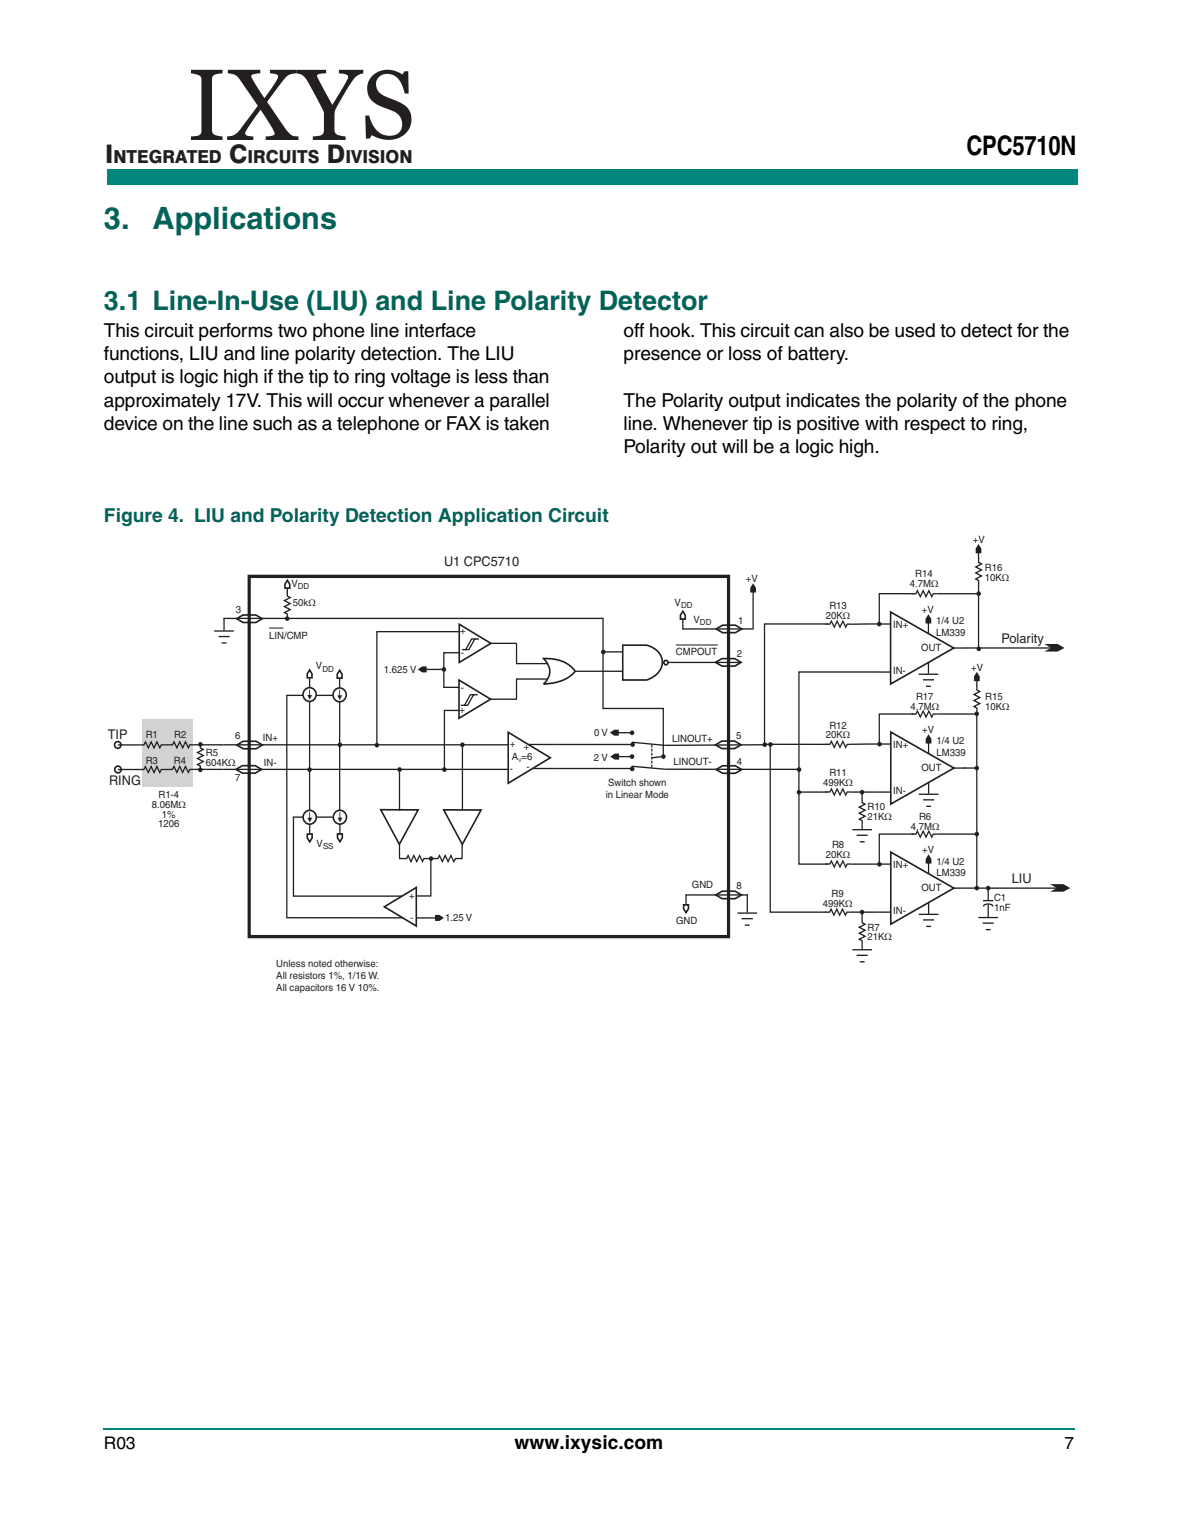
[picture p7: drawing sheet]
<svg xmlns="http://www.w3.org/2000/svg" width="216mm" height="279mm" viewBox="0 0 216 279" stroke-linecap="round" stroke-linejoin="round" font-family="sans-serif">
<path d="M19.6 31h177.8v2.9h-177.8z" fill="#00867c"/>
<g fill="#231f20">
<path d="M35 12.8h5.8v.6h-.2a1.48 1.48 0 0 0-1.7 1v9.5a1.24 1.24 0 0 0 1.4 1.1h.5v.6h-5.8v-.6h.2a1.69 1.69 0 0 0 1.7-.6v-9.8a.95 .95 0 0 0-1-1l-.9-.2z"/>
<path d="M41.8 12.8h5.9v.6l-1.1 .2-.5 .2a3.4 3.4 0 0 0 .9 1.9l1.5 2.3 2.3-3.4a.6 .6 0 0 0 0-.9l-1.3-.3v-.6h4.8v.6a2.74 2.74 0 0 0-2.5 1.5l-2.9 3.8 .5 .7a37.3 37.3 0 0 0 3.9 5.3l.6 .2 .8 .1v.6h-6v-.6l.9-.1a.58 .58 0 0 0 .7-.5l-.5-1.2-2-3.1-1.2 1.6a6.7 6.7 0 0 0-1.6 2.9l.4 .3 1 .1v.6h-4.8v-.6a2.97 2.97 0 0 0 2.8-1.8l2.8-3.8-2.7-4.1a2.92 2.92 0 0 0-2.1-1.8l-.6-.1z"/>
<path d="M54.3 12.8h5.5v.6l-1.1 .1a.49 .49 0 0 0-.6 .3 .49 .49 0 0 0 .2 .6l2.6 4.8 2.7-4.6a.7 .7 0 0 0 .1-.8 .7 .7 0 0 0-.8-.3l-.8-.1v-.6h4.5v.6l-.9 .3a4.6 4.6 0 0 0-1.9 2.2l-1.4 2.5a4.6 4.6 0 0 0-1.1 2.9v2.5a1.11 1.11 0 0 0 1.3 1.1l.7 .1v.6h-6v-.6a2.55 2.55 0 0 0 1.9-.6l.2-.5-.1-3.3-2.5-4.9a3.4 3.4 0 0 0-2-2.2l-.5-.1z"/>
<path d="M68.1 14a4.3 4.3 0 0 1 5.7-.4l.3-.5h.7l.1 4h-.7l-.1-.3a4 4 0 0 0-2.5-3.2 2.07 2.07 0 0 0-2.6 1.3 2.07 2.07 0 0 0 1.4 2.6 13.3 13.3 0 0 1 4.3 2.2 3.6 3.6 0 0 1 .3 3.8 3.6 3.6 0 0 1-3.2 2.1 6 6 0 0 1-3.7-.8l-.3 .6h-.7l-.2-4.2h.8a4.4 4.4 0 0 0 3.3 3.7 2.21 2.21 0 0 0 2.4-1 2.21 2.21 0 0 0-.1-2.6 5.6 5.6 0 0 0-2.9-1.6 3.8 3.8 0 0 1-3.1-3.6l.2-1z"/>
</g>
<path d="M18.9 261.7h.1v.3h-.1z" fill="#008578"/>
<path d="M19 261.8h178" fill="none" stroke="#008578" stroke-width=".36"/>
<path d="M19.7 97.9h176.4v84h-176.4z" fill="#fff"/>
<path d="M26.1 131.7h9.3v12.4h-9.3z" fill="#d1d2d4"/>
<g fill="#231f20">
<circle cx="161.1" cy="114.3" r=".42"/>
<circle cx="179.4" cy="118.9" r=".42"/>
<circle cx="179.4" cy="108.8" r=".42"/>
<circle cx="161.2" cy="136.3" r=".42"/>
<circle cx="179" cy="152.8" r=".42"/>
<circle cx="179" cy="140.7" r=".42"/>
<circle cx="179" cy="130.8" r=".42"/>
<circle cx="158" cy="145.1" r=".42"/>
<circle cx="179" cy="162.7" r=".42"/>
<circle cx="158" cy="167.1" r=".42"/>
<circle cx="146.4" cy="145.1" r=".42"/>
<circle cx="140.2" cy="136.4" r=".42"/>
<circle cx="146.4" cy="141" r=".42"/>
<circle cx="141.2" cy="136.4" r=".42"/>
<circle cx="161.2" cy="158.3" r=".42"/>
</g>
<path d="M138 107.7v7.5M151.7 136.4l-13.2 .1M140.1 141h6.3v4.1h5.2" fill="none" stroke="#231f20" stroke-width=".24"/>
<path d="M138 106.9l.6 .8v.9h-1.1v-.9z" fill-rule="evenodd" fill="#231f20"/>
<path d="M179.3 100.5v1.7" fill="none" stroke="#231f20" stroke-width=".24"/>
<path d="M179.3 99.7l.6 .8v.9h-1.1v-.9z" fill-rule="evenodd" fill="#231f20"/>
<path d="M171.7 108.8h7.7M141.2 136.3v30.8h10.2M167.5 130.8h-6.3v5.6M171.7 130.8h7.3M146.4 145.2v13.1h5.3M158 145.1v1.1M137 163.8v1.1M176.9 162.7h17" fill="none" stroke="#231f20" stroke-width=".24"/>
<path d="M192.5 162h2.4l1.2 .7-1.2 .7h-2.4l1.2-.7z" fill-rule="evenodd" fill="#231f20"/>
<path d="M176.8 118.7h16" fill="none" stroke="#231f20" stroke-width=".24"/>
<path d="M191.4 118h2.4l1.3 .7-1.3 .7h-2.4l1.3-.7z" fill-rule="evenodd" fill="#231f20"/>
<path d="M151.7 114.3h-11.6v22.2M161.2 114.3l-5.3 .1M179.3 107v11.7M21.6 136.5h4M161.2 123.1h-14.8v17.8M179 130.4v32.3M35.4 141h5.6M155.9 145.1h5.3M167.5 152.8h-6.3v5.5h-5.3M171.7 152.8h7.3M176.7 140.7h2.3M158 167.1v1.1" fill="none" stroke="#231f20" stroke-width=".24"/>
<circle cx="21.6" cy="136.5" r=".6" fill="none" stroke="#231f20" stroke-width=".3"/>
<g fill="#231f20">
<circle cx="36.7" cy="141" r=".42"/>
<circle cx="36.7" cy="136.4" r=".42"/>
</g>
<path d="M41 113.3h69.5v16.5h11.1v8.8l-2.1 .2M36.7 136.2v.8l.6 .3-1.1 .6 1.1 .5-1.1 .6 1.1 .5-1.1 .6 .5 .3v.6M61 127.4h-8.4v40.7l21.2 .1M115.8 136l6 .6M53.7 149.7h7.3M115.7 140.4l6.1 .5" fill="none" stroke="#231f20" stroke-width=".24"/>
<path d="M119.5 136.4v4.4" fill="none" stroke="#231f20" stroke-width=".24" stroke-dasharray=".5 .2" stroke-linecap="butt"/>
<path d="M45.7 105.6h87.8v66h-87.8z" fill="none" stroke="#231f20" stroke-width=".6"/>
<g fill="none" stroke="#231f20" stroke-width=".3">
<path d="M114.1 118.2h4.4a3.2 3.2 0 0 1 2.7 4.2 4.2 4.2 0 0 1-2.7 2.2h-4.4zM93.1 134.2l7.8 4.6-7.8 4.7zM99.6 120.7a6.4 6.4 0 0 1 5.8 2.3 7.4 7.4 0 0 1-5.8 2.3 2.96 2.96 0 0 0 0-4.6zM69.8 148.3l6.8 .1-3.4 6.3zM70.4 166.1l5.9-3.5v7.1z"/>
<circle cx="122.1" cy="121.4" r=".4"/>
</g>
<circle cx="56.8" cy="149.7" r="1.24" fill="#fff"/>
<circle cx="56.8" cy="149.7" r="1.24" fill="none" stroke="#231f20" stroke-width=".3"/>
<path d="M56.7 148.8h.1v1h.4l-.4 .8 .4-.8-.4 .8-.5-.8h.4z" fill="#231f20"/>
<circle cx="62.3" cy="149.7" r="1.24" fill="none" stroke="#231f20" stroke-width=".3"/>
<path d="M62.2 148.8h.2v1h.3l-.4 .8 .4-.8-.4 .8-.4-.8h.3z" fill="#231f20"/>
<circle cx="62.2" cy="127.3" r="1.24" fill="none" stroke="#231f20" stroke-width=".3"/>
<path d="M62.2 126.4h.1v1h.4l-.5 .8 .5-.8-.5 .8-.4-.8h.4z" fill="#231f20"/>
<circle cx="56.7" cy="127.2" r="1.24" fill="#fff"/>
<circle cx="56.7" cy="127.2" r="1.24" fill="none" stroke="#231f20" stroke-width=".3"/>
<path d="M56.7 126.3h.1v1h.4l-.5 .8 .5-.8-.5 .8-.4-.8h.4z" fill="#231f20"/>
<path d="M43.4 113.4l1.1-.7h2.4l1.2 .7-1.2 .6h-2.4zM84.2 114.4l5.8 3.5-5.8 3.5zM131.2 115.2l1.2-.7h2.4l1.2 .7-1.2 .7h-2.4zM43.4 136.5l1.2-.7h2.3l1.2 .7-1.2 .7h-2.3zM84.1 124.6l5.8 3.5-5.8 3.5zM131.1 136.5l1.2-.7h2.4l1.1 .7-1.1 .7h-2.4zM131.1 121.4l1.2-.7h2.4l1.1 .7-1.1 .6h-2.4zM43.3 141l1.1-.7h2.4l1.2 .7-1.2 .7h-2.4zM131.2 141l1.2-.7h2.4l1.2 .7-1.2 .7h-2.4z" fill="none" stroke="#231f20" stroke-width=".3"/>
<path d="M110.7 119.4h3.4M87 127.3h-.8l-1.1 1.9h-.6M87.6 127.3h-.8l-1.1 1.9h-.7M105.5 123h8.6M122.5 121.4h13" fill="none" stroke="#231f20" stroke-width=".24"/>
<g fill="#231f20">
<circle cx="110.6" cy="119.4" r=".42"/>
<circle cx="115.8" cy="134.3" r=".42"/>
<circle cx="121.6" cy="138.6" r=".42"/>
<circle cx="81.4" cy="122.6" r=".42"/>
<circle cx="115.9" cy="140.9" r=".42"/>
<circle cx="115.8" cy="138.6" r=".42"/>
<circle cx="115.9" cy="136.4" r=".42"/>
<circle cx="81.4" cy="141" r=".42"/>
<circle cx="79" cy="157.3" r=".42"/>
<circle cx="73.2" cy="141" r=".42"/>
<circle cx="62.3" cy="136.4" r=".42"/>
<circle cx="56.7" cy="141" r=".42"/>
<circle cx="84.8" cy="136.4" r=".42"/>
<circle cx="69.1" cy="136.5" r=".42"/>
</g>
<g fill="none" stroke="#231f20" stroke-width=".24">
<path d="M84.2 119.6h-2.9v6.3h2.9M84.3 115.7h-15.2v20.6M90 117.9h4.7v3.7h5.6M125.1 113.4v1.8h13M41 136.5h52.2M56.7 124.2v1.8M62.2 124.2v1.8M77.4 122.6h4M84.2 130.2h-2.8v10.7M96.8 136.4h4.8M100.3 124.4h-5.6v3.7h-4.8M138.5 136.5l-16.7 .1"/>
<path d="M41 141h52.1M56.8 151v1.8M62.3 151v1.8M97.8 140.8h3.8M121.8 140.9l18.3 .1"/>
</g>
<path d="M125.1 112l.5 .7v.7h-.9v-.7zM56.7 122.8l.5 .7v.7h-.9v-.7zM62.2 122.8l.5 .7v.7h-.9v-.7zM56.3 152.8h.9v.7l-.4 .7-.5-.7zM61.9 152.8h.8v.7l-.4 .7-.4-.7z" fill="none" stroke="#231f20" stroke-width=".3"/>
<path d="M76.6 122.6l.8-.5h.8v1.1h-.8z" fill-rule="evenodd" fill="#231f20"/>
<path d="M76.3 168.2h4.2" fill="none" stroke="#231f20" stroke-width=".24"/>
<path d="M79.7 167.6h.8l.9 .6-.9 .5h-.8z" fill-rule="evenodd" fill="#231f20"/>
<path d="M112.7 138.6h3.1" fill="none" stroke="#231f20" stroke-width=".24"/>
<path d="M111.8 138.6l.9-.5h.8v1.1h-.8z" fill-rule="evenodd" fill="#231f20"/>
<path d="M112.6 134.2h3.2" fill="none" stroke="#231f20" stroke-width=".24"/>
<path d="M111.8 134.2l.8-.5h.8v1.1h-.8z" fill-rule="evenodd" fill="#231f20"/>
<g fill="none" stroke="#231f20" stroke-width=".24">
<path d="M52.7 108.4v.8l.5 .3-1.1 .5 1.1 .6-1.1 .5 1.1 .6-1.1 .5 .6 .3v.7M52.7 107.8v.8M56.7 128.5v20M62.2 128.6v19.8M84.8 136.5v12M101.6 136.4h14.2M53.8 149.6v14.6h20M73.2 154.7v2.6M73.2 140.8v7.7M79 157.3v6.9M84.7 154.7v2.6h-1.2l-.3 .5-.6-1.1-.5 1.1-.5-1.1-.5 1.1-.6-1.1-.2 .6h-2.6l-.3 .5-.5-1.1-.5 1.1-.5-1.1-.6 1.1-.5-1.1-.3 .6h-1.4M101.6 140.8h14.2"/>
<path d="M76.4 164.2h2.6M137 164h-11.3v1.8"/>
</g>
<path d="M52.7 106.3l.4 .7v.8h-.9v-.8zM81.3 148.4h6.9l-3.5 6.3zM125.3 165.8h.9v.7l-.5 .7-.4-.7zM131.2 164l1.2-.7h2.3l1.2 .7-1.2 .7h-2.3z" fill="none" stroke="#231f20" stroke-width=".3"/>
<circle cx="52.6" cy="113.3" r=".42" fill="#231f20"/>
<path d="M39.3 115.6h3.6M40 116.6h2.1M40.6 117.8h.9M41.1 113.2v2.3M87.2 117.1h-.8l-1 1.9h-.7M87.8 117.1h-.8l-1.1 1.9h-.6M41 136.5h-6.2l-.3 .5-.5-1.1-.5 1.1-.6-1.1-.5 1.1-.5-1.1-.3 .6h-2l-.3 .5-.5-1.1-.6 1.1-.5-1.1-.5 1.1-.5-1.1-.3 .6h-.8M21.6 141h4M35.4 141h-.6l-.3 .5-.5-1.1-.5 1.1-.6-1.1-.5 1.1-.5-1.1-.3 .6h-2l-.3 .5-.5-1.1-.6 1.1-.5-1.1-.5 1.1-.5-1.1-.3 .6h-.8" fill="none" stroke="#231f20" stroke-width=".24"/>
<circle cx="21.6" cy="141" r=".6" fill="none" stroke="#231f20" stroke-width=".3"/>
<path d="M167.1 108.6l.7 .1 .3-.7 .6 1.1 .5-1.1 .5 1.1 .5-1.1 .6 1.1 .2-.4h.7v.2h-.6l-.3 .7-.6-1.1-.5 1.1-.5-1.1-.5 1.1-.6-1.1-.2 .4h-.8z" fill="#231f20"/>
<path d="M179.3 102.2l.1 .8 .5 .3-1.1 .6 1.1 .5-1.1 .6 1.1 .5-1.1 .6 .6 .3v.6M179 125.6v.8l.6 .3-1.1 .5 1.1 .6-1.1 .5 1.1 .6-1.1 .5 .5 .3v.7" fill="none" stroke="#231f20" stroke-width=".24"/>
<g fill="#231f20">
<path d="M151.2 167h.8l.3-.7 .5 1.1 .6-1.1 .5 1.1 .5-1.1 .5 1.1 .2-.4h.7v.2h-.5l-.4 .7-.5-1.1-.5 1.1-.5-1.1-.6 1.1-.5-1.1-.2 .4h-.9z"/>
<path d="M151.3 114.2h.7l.4-.7 .5 1.1 .5-1.1 .6 1.1 .5-1.1 .5 1.1 .2-.4h.7v.3h-.6l-.3 .7-.5-1.1-.5 1.1-.6-1.1-.5 1.1-.5-1.1-.2 .4h-.9z"/>
<path d="M151.3 136.2l.7 .1 .4-.7 .5 1.1 .5-1.1 .6 1.1 .5-1.1 .5 1.1 .2-.4h.7v.2h-.6l-.3 .7-.5-1.1-.5 1.1-.6-1.1-.5 1.1-.5-1.1-.2 .4h-.9z"/>
<path d="M151.3 145h.7l.4-.7 .5 1.1 .5-1.1 .6 1.1 .5-1.1 .5 1.1 .2-.4h.7v.2h-.6l-.3 .7-.5-1.1-.5 1.1-.6-1.1-.5 1.1-.5-1.1-.2 .4h-.9z"/>
<path d="M151.3 158.2h.7l.4-.7 .5 1.1 .5-1.1 .6 1.1 .5-1.1 .5 1.1 .2-.4h.7v.2h-.6l-.3 .7-.5-1.1-.5 1.1-.6-1.1-.5 1.1-.5-1.1-.2 .4h-.9z"/>
</g>
<path d="M179 124v1.7M135.2 167.3h3.6M135.9 168.3h2.1M136.5 169.5h.9M137 164.9v2.3" fill="none" stroke="#231f20" stroke-width=".24"/>
<path d="M179 123.1l.6 .8v.9h-1.1v-.9z" fill-rule="evenodd" fill="#231f20"/>
<g fill="#231f20">
<path d="M167.1 130.7h.7l.3-.7 .6 1.1 .5-1.1 .5 1.1 .5-1.1 .6 1.1 .2-.4h.7v.2h-.6l-.3 .7-.6-1.1-.5 1.1-.5-1.1-.5 1.1-.6-1.1-.2 .4h-.8z"/>
<path d="M167.1 152.7h.7l.3-.7 .6 1.1 .5-1.1 .5 1.1 .5-1.1 .6 1.1 .2-.4h.7v.2h-.6l-.3 .7-.6-1.1-.5 1.1-.5-1.1-.5 1.1-.6-1.1-.2 .4h-.8z"/>
</g>
<path d="M163.3 156.1l11.5 6.6-11.5 6.6z" fill="none" stroke="#231f20" stroke-width=".3"/>
<path d="M161.2 158.3h2.1M170.2 157.4v2.7M161.2 167.1h2.1M174.8 162.7h2.1" fill="none" stroke="#231f20" stroke-width=".24"/>
<path d="M170.2 156.5l.5 .9v.8h-1v-.8z" fill-rule="evenodd" fill="#231f20"/>
<path d="M161.1 114.3h2.1M170.2 113.4v2.7M174.7 118.7h2.2M161.1 123.1h2.1M168.4 167.5h3.6M169.2 168.5h2M169.7 169.7h.9M170.2 165.4v2" fill="none" stroke="#231f20" stroke-width=".24"/>
<path d="M163.2 112.1l11.6 6.6-11.6 6.6z" fill="none" stroke="#231f20" stroke-width=".3"/>
<path d="M170.2 112.5l.5 .9v.8h-1.1v-.8z" fill-rule="evenodd" fill="#231f20"/>
<path d="M163.3 136.3h-2.1M168.4 123.5h3.6M169.1 124.6h2.1M169.7 125.7h.9M170.2 121.4v2M170.2 135.4v2.7M161.2 145.1h2.1M174.8 140.7h2.1" fill="none" stroke="#231f20" stroke-width=".24"/>
<path d="M163.3 134.1l11.5 6.6-11.5 6.6z" fill="none" stroke="#231f20" stroke-width=".3"/>
<path d="M170.2 134.5l.5 .9v.8h-1v-.8z" fill-rule="evenodd" fill="#231f20"/>
<g fill="none" stroke="#231f20" stroke-width=".24">
<path d="M167.5 108.8h-6.3v5.5M161.2 136.3l-5.3 .1M156.2 152h3.6M157 153h2M157.6 154.2h.9M158 146.2v.9l.5 .2-1 .6 1 .5-1 .6 1 .5-1 .6 .5 .3v1.5M168.4 145.5h3.6M169.2 146.5h2M169.7 147.7h.9M170.2 143.4v2M155.9 167.1h5.3M156.2 174h3.6"/>
<path d="M157 175h2M157.6 176.2h.9M158 168.2v.9l.5 .2-1 .6 1 .5-1 .6 1 .5-1 .6 .5 .3v1.5"/>
</g>
<circle cx="181.1" cy="162.7" r=".42" fill="#231f20"/>
<path d="M179.3 168.1h3.6M180.1 169.1h2M180.2 165h1.9M180.3 166a1.12 1.12 0 0 1 1.6 0M180.7 170.3h.9M181.1 162.7v2.2M181.1 165.7v2.3" fill="none" stroke="#231f20" stroke-width=".24"/>
<path d="M49.3 115.1h2.6M123.9 118.2h7.6" fill="none" stroke="#231f20" stroke-width=".18"/>
<g font-size="5.6" fill="#006359">
<text x="19" y="42">3.</text>
<text x="27.9" y="42">Applications</text>
</g>
<text font-size="4.9" x="177.2" y="28.5">CPC5710N</text>
<text font-size="4.9" fill="#006359" x="19" y="56.7">3.1 Line-In-Use (LIU) and Line Polarity Detector</text>
<g font-size="4.7" fill="#231f20">
<text x="19.3" y="29.8">I</text>
<text x="42" y="29.8">C</text>
<text x="59.9" y="29.8">D</text>
</g>
<g font-size="3.5">
<text x="19" y="61.8">This circuit performs two phone line interface</text>
<text x="114.3" y="61.8">off hook. This circuit can also be used to detect for the</text>
<text x="19" y="66">functions, LIU and line polarity detection. The LIU</text>
<text x="19" y="70.3">output is logic high if the tip to ring voltage is less than</text>
<text x="114.3" y="66">presence or loss of battery.</text>
<text x="19" y="74.5">approximately 17V. This will occur whenever a parallel</text>
<text x="114.3" y="74.5">The Polarity output indicates the polarity of the phone</text>
<text x="19" y="78.7">device on the line such as a telephone or FAX is taken</text>
<text x="114.3" y="78.7">line. Whenever tip is positive with respect to ring,</text>
<text x="114.3" y="83">Polarity out will be a logic high.</text>
<text x="94.3" y="265.4">www.ixysic.com</text>
</g>
<text font-size="3.5" fill="#006359" x="19" y="95.7">Figure 4. LIU and Polarity Detection Application Circuit</text>
<g font-size="3.3" fill="#231f20">
<text x="20.8" y="29.8">NTEGRATED</text>
<text x="45.4" y="29.8">IRCUITS</text>
<text x="63.3" y="29.8">IVISION</text>
</g>
<g font-size="3.2">
<text x="19" y="265.4">R03</text>
<text x="195.1" y="265.4">7</text>
</g>
<g font-size="2.4" fill="#231f20">
<text x="81.4" y="103.8">U1 CPC5710</text>
<text x="183.6" y="117.9">Polarity</text>
<text x="19.7" y="135.4">TIP</text>
<text x="20" y="143.8">RING</text>
<text x="185.5" y="161.8">LIU</text>
</g>
<g font-size="1.8" fill="#231f20">
<text x="178.3" y="99.5">+V</text>
<text x="53.4" y="107.5">V</text>
<text x="136.7" y="106.6">+V</text>
<text x="166.7" y="107.5">4.7MΩ</text>
<text x="167.8" y="105.7">R14</text>
<text x="180.5" y="104.7">R16</text>
<text x="180.5" y="106.5">10KΩ</text>
<text x="43.2" y="112.3">3</text>
<text x="53.7" y="111.1">50kΩ</text>
<text x="123.6" y="111">V</text>
<text x="151.4" y="113.3">20KΩ</text>
<text x="152" y="111.5">R13</text>
<text x="169" y="112.3">+V</text>
<text x="49.3" y="117">LIN/CMP</text>
<text x="84.3" y="116.2">+</text>
<text x="123.9" y="120">CMPOUT</text>
<text x="127.1" y="114.2">V</text>
<text x="135.3" y="114.3">1</text>
<text x="163.7" y="115.1">IN+</text>
<text x="168.8" y="119.2">OUT</text>
<text x="171.6" y="114.4">1/4 U2</text>
<text x="171.6" y="116.5">LM339</text>
<text x="57.9" y="122.6">V</text>
<text x="70.4" y="123.3">1.625 V</text>
<text x="84.5" y="120.2">-</text>
<text x="135" y="120.4">2</text>
<text x="163.7" y="123.5">IN-</text>
<text x="178" y="122.9">+V</text>
<text x="84.2" y="130.6">+</text>
<text x="84.4" y="126.5">-</text>
<text x="166.9" y="130">4.7MΩ</text>
<text x="167.9" y="128.2">R17</text>
<text x="180.6" y="128.3">R15</text>
<text x="180.6" y="130.1">10KΩ</text>
<text x="26.7" y="135.2">R1</text>
<text x="31.9" y="135.2">R2</text>
<text x="43.1" y="135.5">6</text>
<text x="48.2" y="135.7">IN+</text>
<text x="93.4" y="136.9">+</text>
<text x="96" y="137.4">+</text>
<text x="108.9" y="134.9">0 V</text>
<text x="123.2" y="136">LINOUT+</text>
<text x="134.9" y="135.4">5</text>
<text x="151.4" y="135.3">20KΩ</text>
<text x="152" y="133.5">R12</text>
<text x="163.7" y="137.1">IN+</text>
<text x="169" y="134.3">+V</text>
<text x="171.6" y="136.4">1/4 U2</text>
<text x="26.7" y="139.9">R3</text>
<text x="31.9" y="139.9">R4</text>
<text x="37.7" y="138.5">R5</text>
<text x="37.7" y="140.3">604KΩ</text>
<text x="43.1" y="143.2">7</text>
<text x="48.4" y="140.3">IN-</text>
<text x="93.5" y="141.4">-</text>
<text x="93.8" y="139.2">A =6</text>
<text x="96.5" y="141.1">-</text>
<text x="108.8" y="139.3">2 V</text>
<text x="123.4" y="140.2">LINOUT-</text>
<text x="135" y="140.1">4</text>
<text x="152" y="142.2">R11</text>
<text x="168.9" y="141.2">OUT</text>
<text x="171.6" y="138.5">LM339</text>
<text x="27.8" y="148.1">8.06MΩ</text>
<text x="29" y="146.3">R1-4</text>
<text x="29.7" y="149.9">1%</text>
<text x="111" y="146.2">in Linear Mode</text>
<text x="111.5" y="144.1">Switch shown</text>
<text x="150.9" y="144">499KΩ</text>
<text x="159" y="148.5">R10</text>
<text x="163.7" y="145.5">IN-</text>
<text x="29" y="151.6">1206</text>
<text x="58" y="155.1">V</text>
<text x="152.5" y="155.4">R8</text>
<text x="159" y="150.3">21KΩ</text>
<text x="166.9" y="152">4.7MΩ</text>
<text x="168.4" y="150.2">R6</text>
<text x="151.4" y="157.2">20KΩ</text>
<text x="163.7" y="159.1">IN+</text>
<text x="169" y="156.3">+V</text>
<text x="171.6" y="158.4">1/4 U2</text>
<text x="171.6" y="160.5">LM339</text>
<text x="75" y="164.6">+</text>
<text x="126.8" y="162.7">GND</text>
<text x="135" y="163">8</text>
<text x="150.8" y="166.2">499KΩ</text>
<text x="152.4" y="164.3">R9</text>
<text x="163.7" y="167.5">IN-</text>
<text x="168.9" y="163.2">OUT</text>
<text x="182.2" y="165.1">C1</text>
<text x="182.2" y="166.8">1nF</text>
<text x="75.2" y="168.7">-</text>
<text x="81.6" y="168.8">1.25 V</text>
<text x="123.9" y="169.3">GND</text>
<text x="159" y="170.5">R7</text>
<text x="159" y="172.3">21KΩ</text>
<text x="50.6" y="177.2">Unless noted otherwise:</text>
<text x="50.6" y="179.4">All resistors 1%, 1/16 W.</text>
<text x="50.6" y="181.5">All capacitors 16 V 10%.</text>
</g>
<g font-size="1.5" fill="#231f20">
<text x="54.6" y="107.9">DD</text>
<text x="124.8" y="111.4">DD</text>
<text x="128.3" y="114.6">DD</text>
<text x="59.1" y="123">DD</text>
<text x="59.2" y="155.5">SS</text>
</g>
<text font-size=".9" fill="#231f20" x="95" y="139.6">V</text>
</svg>
